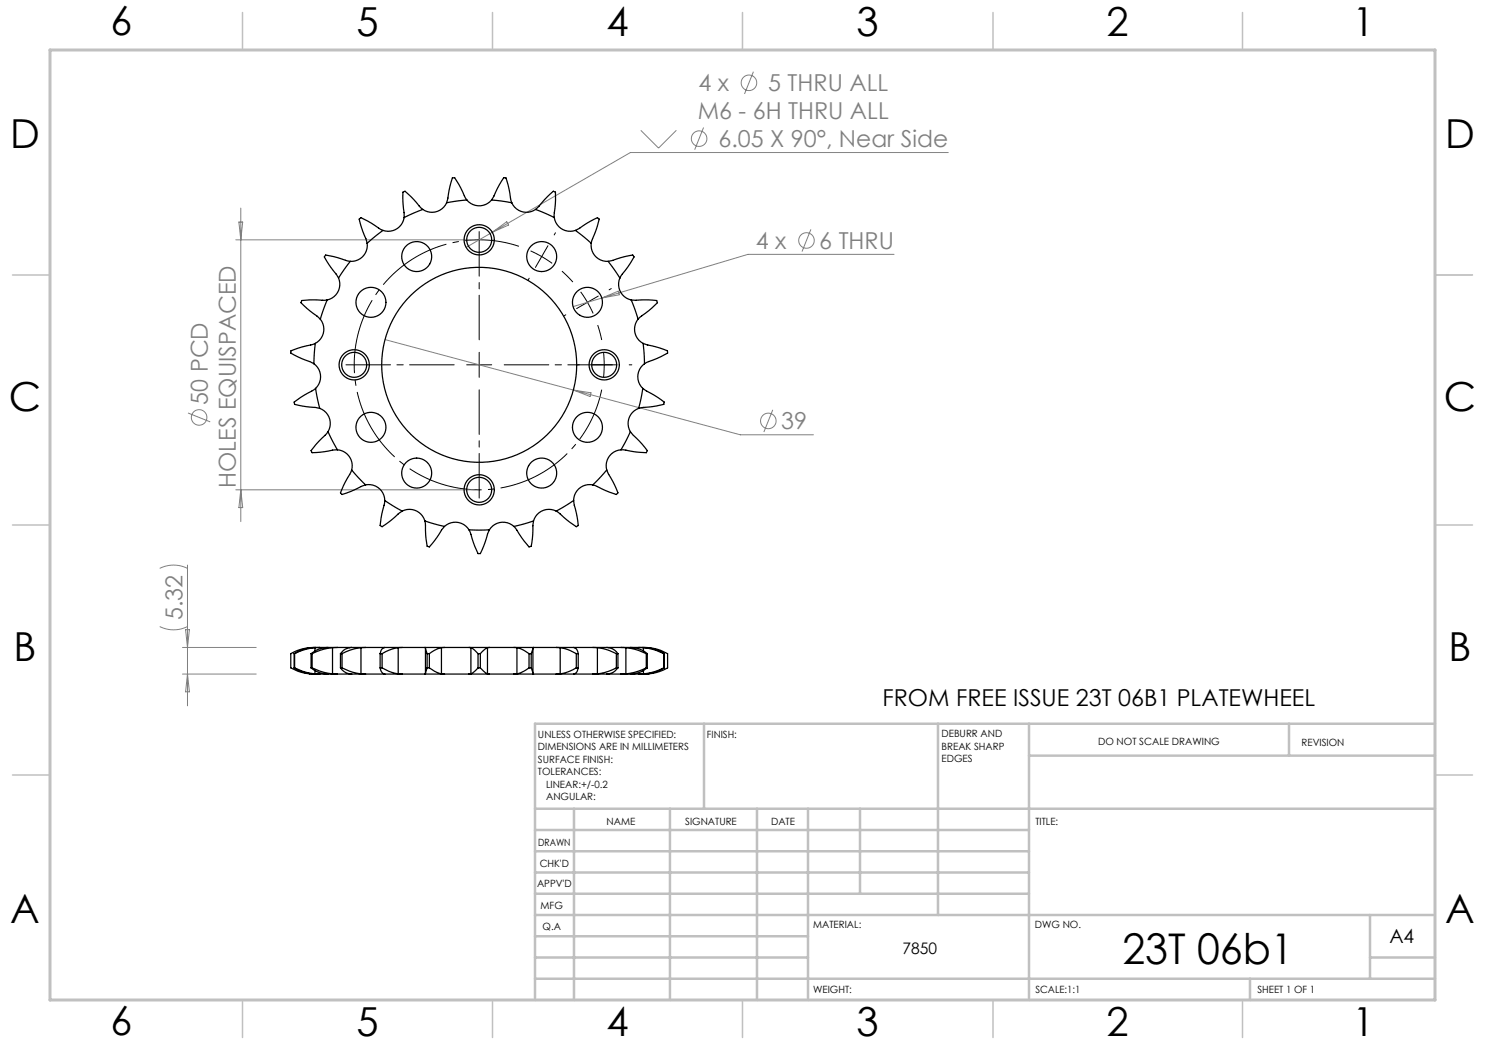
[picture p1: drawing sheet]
<svg xmlns="http://www.w3.org/2000/svg" width="297mm" height="210mm" viewBox="0 0 297 210" stroke-linecap="round" stroke-linejoin="round" font-family="sans-serif">
<g fill="none" stroke="#808080" stroke-width=".2">
<path d="M150.7 14.3l-1.8 4.5M128.2 26.1l3.5 3.5 3.6-3.5M140.7 25.5l-1.8 4.5M189.7 30.5h-63.6l-32.9 19M47.2 48h47.6M47.8 44.4h.7l-.3 3.6zM48.2 41.6v62.7M98.5 46.5l2.8-2.2 .4 .7zM120.4 59.6l3.3-1.4 .2 .8zM162.2 45.9l-1.8 4.4M178.8 50.9h-29.2l-35 10.4M77 67.9l37.7 10.1"/>
<path d="M114.7 78l33.4 9h14.6M114.7 78l3.5 .6-.2 .7zM37.6 82.6l4.4 1.8M47.2 98h47.6M48.2 98l.3 3.5h-.7zM154.6 82l-1.8 4.4M31.9 113.7a6.2 6.2 0 0 1 5.6 0M37.5 113v28.2M31.9 125.3a6.2 6.2 0 0 0 5.6 0M36.5 129.5h14.7M36.5 134.8h14.7M37.1 125.9h.8l-.4 3.6z"/>
<path d="M37.5 134.8l.4 3.6h-.8z"/>
<circle cx="149.8" cy="16.6" r="1.56"/>
<circle cx="139.8" cy="27.7" r="1.56"/>
<circle cx="161.3" cy="48.1" r="1.56"/>
<circle cx="39.8" cy="83.5" r="1.56"/>
<circle cx="153.7" cy="84.2" r="1.56"/>
</g>
<path d="M114.6 56.4l-2.2-2.2M117.5 60.5l-1.4-2.1M117.5 60.5l1.1 2.2M120.3 68l-.8-3M120.8 73l-.1-2.5M120.8 73l-.1 2.5" fill="none" stroke="#000" stroke-width=".2" stroke-dasharray="15.2 1.3 1.3 1.3" stroke-linecap="butt"/>
<path d="M103.8 49.3a25 25 0 0 0-32 16.7 25 25 0 0 0 18.1 31.2 25 25 0 0 0 30.4-19.3" fill="none" stroke="#000" stroke-width=".2" stroke-dasharray="15.2 1.3 1.3 1.3" stroke-dashoffset="4.3" stroke-linecap="butt"/>
<path d="M106.1 50.2l2.2 1.1 2.1 1.4M109.6 49.2l-2.5 4.3" fill="none" stroke="#000" stroke-width=".2"/>
<g fill="none" stroke="#000" stroke-width=".2" stroke-dasharray="15.2 1.3 1.3 1.3">
<path d="M105.8 55.6l-.2 .5M110.8 47l.3-.4M121.8 58l.5-.3M95.8 73v-2.5M95.8 73h-2.5M95.8 73v2.5M95.8 73h2.5M113.2 63l-.5 .2M115.8 73h-.5M117.5 60.5l2.2-1.3M117.5 60.5l-2.2 1.2M120.8 73h2.5"/>
<path d="M120.8 73h-2.5M125.8 73h.6"/>
</g>
<path d="M90.8 73h-21.6M95.8 68v-21.7M95.8 78v21.6M100.8 73h21.7" fill="none" stroke="#000" stroke-width=".2" stroke-dasharray="15.2 1.3 1.3 1.3" stroke-dashoffset="6.3"/>
<path d="M287 55h7.5M287 144.8v55.2h-187.2" fill="none" stroke="#c0c0c0" stroke-width=".2"/>
<g fill="none" stroke="#c0c0c0" stroke-width=".5">
<path d="M140.8 144.8v17M187.6 144.8v38.2M205.8 144.8v55.2M205.8 151.1h81.2M257.8 144.8v6.3M287 144.8h-180v55.2M107 161.8h180M107 178.8h98.8M107 174.5h98.8M107 170.3h98.8M107 166h98.8M114.8 161.8v38.2"/>
<path d="M134 161.8v38.2M151.4 161.8v38.2M161.6 161.8v38.2M172 161.8v17M107 195.8h180M107 191.5h54.6M107 187.3h54.6M107 183h180M250 195.8v4.2M274 191.5h13M274 183v12.8"/>
</g>
<g fill="none" stroke="#c0c0c0" stroke-width=".3">
<path d="M48.5 2.5v7.5M98.5 2.5v7.5M148.5 2.5v7.5M198.6 2.5v7.5M248.5 2.5v7.5M2.5 55h7.5M287 55h7.5M2.5 105h7.5M287 105h7.5M2.5 155h7.5M287 155h7.5M48.5 200v7.5"/>
<path d="M98.5 200v7.5M148.5 200v7.5M198.6 200v7.5M248.5 200v7.5"/>
</g>
<path d="M10 10h277v190h-277z" fill="none" stroke="#c0c0c0" stroke-width=".6"/>
<g fill="none" stroke="#000" stroke-width=".25">
<path d="M65.4 60l-1.3 3.8M65.4 60l-5.1 .1-.1 .3a12.5 12.5 0 0 0 3.2 2.8l.7 .6M67.7 55.6a3.2 3.2 0 0 1-2.3 4.4M70.1 52.3l-2.4 3.3M70.1 52.3l-5-1.3-.2 .3a12.6 12.6 0 0 0 2.4 3.6l.4 .7M73.4 48.7a3.2 3.2 0 0 1-3.3 3.6M76.6 46.1l-3.2 2.6M76.6 46.1l-4.4-2.6-.3 .3a12.5 12.5 0 0 0 1.3 4l.2 .9M80.8 43.5a3.2 3.2 0 0 1-4.2 2.6M84.6 41.9l-3.8 1.6M84.6 41.9l-3.6-3.7-.3 .2a12.5 12.5 0 0 0 .1 4.3v.8M89.3 40.6a3.2 3.2 0 0 1-4.7 1.3"/>
<path d="M93.4 40l-4.1 .6M93.4 40a3.2 3.2 0 0 0 4.9 0M93.4 40l-2.5-4.5-.3 .1a12.6 12.6 0 0 0-1 4.1l-.3 .9M98.3 40l4.1 .6M98.3 40l.5-.7a12.5 12.5 0 0 1 2.1-3.8l.3 .1 1.2 5M102.4 40.6a3.2 3.2 0 0 0 4.7 1.3M107.1 41.9l3.8 1.6M107.1 41.9l.6-.6a12.6 12.6 0 0 1 3.1-3l.3 .1-.2 5.1M110.9 43.5a3.2 3.2 0 0 0 4.2 2.6M115.1 46.1l3.1 2.6M115.1 46.1l.7-.4a12.5 12.5 0 0 1 3.8-2.1l.2 .2-1.6 4.9M118.2 48.7a3.2 3.2 0 0 0 3.4 3.6"/>
<path d="M121.6 52.3l2.4 3.3M121.6 52.3l.9-.2a12.6 12.6 0 0 1 4.1-1l.2 .3-2.8 4.2M124 55.6a3.2 3.2 0 0 0 2.2 4.4M126.2 60l1.4 3.8M126.2 60l.9 .1a12.5 12.5 0 0 1 4.3 .1l.1 .3-3.9 3.3M62.8 72.7a3.2 3.2 0 0 1 .3 5M63.1 68.7l-.3 4M63.1 68.7l-4.9 1.5v.3a12.5 12.5 0 0 0 3.8 1.8l.8 .4M63.1 77.7l.8 4M63.1 77.7l-4.3 2.7 .1 .4a12.5 12.5 0 0 0 4.2 .7l.8 .2M64.1 63.8a3.2 3.2 0 0 1-1 4.9M127.6 63.8a3.2 3.2 0 0 0 1 4.9"/>
<path d="M128.6 77.7l-.9 4M128.6 77.7l.6 .5a12.6 12.6 0 0 1 3.6 2.3v.4l-5.1 .8M128.6 68.7l.3 4M128.6 68.7l.8 .3a12.5 12.5 0 0 1 4.1 1.3v.3l-4.6 2.1M128.9 72.7a3.2 3.2 0 0 0-.3 5M63.9 81.7a3.2 3.2 0 0 1 1.7 4.6M65.6 86.3l1.9 3.7M65.6 86.3l-3.4 3.8 .2 .3a12.5 12.5 0 0 0 4.2-.4h.9M67.5 90a3.2 3.2 0 0 1 2.8 4M70.3 94l2.8 3M70.3 94l-2.2 4.6 .2 .2a12.5 12.5 0 0 0 4-1.5l.8-.3M73.1 97a3.2 3.2 0 0 1 3.9 3.1"/>
<path d="M118.6 97a3.2 3.2 0 0 0-3.9 3.1M121.3 94l-2.7 3M121.3 94l.4 .8a12.5 12.5 0 0 1 1.8 3.9l-.2 .2-4.7-1.9M124.2 90a3.2 3.2 0 0 0-2.9 4M126.1 86.3l-1.9 3.7M126.1 86.3l.5 .7a12.6 12.6 0 0 1 2.8 3.2l-.1 .3-5.1-.5M127.7 81.7a3.2 3.2 0 0 0-1.6 4.6M77 100.1l3.4 2.1M77 100.1l-1 5 .3 .2a12.6 12.6 0 0 0 3.4-2.6l.7-.5M80.4 102.2a3.2 3.2 0 0 1 4.6 2M85 104.2l3.9 1.1M85 104.2l.4 5.1 .4 .1a12.5 12.5 0 0 0 2.6-3.5l.5-.6"/>
<path d="M88.9 105.3a3.2 3.2 0 0 1 4.9 .7M93.8 106h4.1M93.8 106l1.8 4.7h.4a12.6 12.6 0 0 0 1.5-4l.4-.7M102.8 105.3a3.2 3.2 0 0 0-4.9 .7M106.7 104.2l-3.9 1.1M106.7 104.2l-.1 .8a12.5 12.5 0 0 1-.5 4.3l-.3 .1-3-4.1M111.2 102.2a3.2 3.2 0 0 0-4.5 2M114.7 100.1l-3.5 2.1M114.7 100.1l.1 .8a12.5 12.5 0 0 1 .8 4.3l-.3 .1-4.1-3.1M58.8 133.6h.1M58.8 133.6a9.5 9.5 0 0 0 5.1 1.2M58.8 130.7h.1"/>
<path d="M58.8 130.7v2.9M58.9 133.6a10.9 10.9 0 0 0 4.1 1.2M58.9 130.7v2.9M61.9 134.8h1.2M61.9 129.5l-2.3 .5-1.4 .7v2.9a9.1 9.1 0 0 0 3.7 1.2M61.9 129.5v.1M61.9 134.7v.1M62.2 133.6h.2M62.2 133.6l1.6 .9 1.8 .3M62.2 130.7h.2M62.2 130.7v2.9M62.4 133.6a11.4 11.4 0 0 0 4.1 1.2"/>
<path d="M62.4 130.7v2.9M63 134.8h.9M63 129.5l-2.5 .5-1.6 .7M63 129.5v.7M63 134.1v.7M63.1 129.5h-.8a7.9 7.9 0 0 0-3.5 1.2M63.1 129.5h.8M63.1 129.5h-1.2M63.9 129.5h-.9M63.9 129.5h1.7M63.9 134.8h1.7M65.6 134.8h1.9"/>
<path d="M65.6 129.5h-.6a5.1 5.1 0 0 0-2.8 1.2M65.6 129.5h1.9M66.5 134.8h1M66.5 129.5l-2.4 .5-1.7 .7M66.5 129.5v5.3M67.5 129.5h-1M67.5 129.5h2.8M67.5 134.8h2.8M68.1 130.7h.3M68.1 133.6h.3M68.1 133.6l1 .9 1.2 .3M68.1 130.7v2.9"/>
<path d="M68.4 133.6a10.4 10.4 0 0 0 3.8 1.2M68.4 130.7v2.9M70.3 129.5h-.4a2.71 2.71 0 0 0-1.8 1.2M70.3 129.5h2.8M70.3 134.8h2.8M72.2 134.8h.9M72.2 129.5l-2.2 .5-1.6 .7M72.2 129.5v5.3M73.1 129.5h-.9M73.1 129.5h3.9M73.1 134.8h3.9M76 133.6h.4"/>
<path d="M76 133.6l.4 .9 .6 .3M76 130.7h.4M76 130.7v2.9M76.4 133.6a8.4 8.4 0 0 0 3.2 1.2M76.4 130.7v2.9M77 134.8h3.4M77 129.5h-.2a1.27 1.27 0 0 0-.8 1.2M77 129.5h3.4M79.6 134.8h.8M79.6 129.5l-1.8 .5-1.4 .7M79.6 129.5v5.3M80.4 129.5h-.8"/>
<path d="M80.4 129.5h4.6M80.4 134.8h4.6M85 134.8h3.9M85 129.5h3.9M85 129.5h.1M85.1 129.5h.1M85.1 134.8h-.1M85.4 130.7h.5M85.4 133.6h.5M85.4 130.7l-.3-1.1v5.1l.3-1.1M85.4 130.7v2.9M85.9 133.6a5.9 5.9 0 0 0 2.4 1.2"/>
<path d="M85.9 130.7v2.9M88.3 129.5l-1.4 .5-1 .7M88.3 134.8h.6M88.3 129.5v5.3M88.9 129.5h-.6M88.9 134.8h4.9M88.9 129.5h4.9M93.8 134.8h4.1M93.8 129.5h.4M93.8 129.5h4.1M94.2 134.8h-.4M94.2 129.5l1.4 1.2"/>
<path d="M94.2 129.5v5.3M95.6 133.6h.5M95.6 133.6l-1.4 1.2M95.6 130.7h.5M95.6 130.7v2.9M96.1 133.6l1.4 1.2M96.1 130.7v2.9M97.5 134.8h.4M97.5 129.5l-1.4 1.2M97.5 129.5v5.3M97.9 129.5h-.4M97.9 134.8h4.9"/>
<path d="M97.9 129.5h4.9M102.8 134.8h3.9M102.8 129.5h.6M102.8 129.5h3.9M103.4 134.8h-.6M103.4 129.5a5.9 5.9 0 0 1 2.4 1.2M103.4 129.5v5.3M105.8 133.6h.4M105.8 133.6l-1.1 .7-1.3 .5M105.8 130.7h.4M105.8 130.7v2.9M106.2 130.7l.4-1.1v5.1l-.4-1.1"/>
<path d="M106.2 130.7v2.9M106.6 134.8h.1M106.7 129.5h-.1M106.7 129.5h4.5M106.7 134.8h4.5M111.2 134.8h3.5M111.2 129.5h.8M111.2 129.5h3.5M112 134.8h-.8M112 129.5a8.4 8.4 0 0 1 3.3 1.2M112 129.5v5.3M114.7 129.5l.6 .3 .4 .9"/>
<path d="M114.7 129.5h3.9M114.7 134.8h3.9M115.3 133.6h.4M115.3 133.6l-1.4 .7-1.9 .5M115.3 130.7h.4M115.3 130.7v2.9M115.7 133.6a1.18 1.18 0 0 1-1 1.2M115.7 130.7v2.9M118.6 129.5h.9M118.6 134.8h2.7M118.6 129.5h2.7M119.5 134.8h-.9"/>
<path d="M119.5 129.5a10.4 10.4 0 0 1 3.8 1.2M119.5 129.5v5.3M121.3 129.5l1.3 .3 1 .9M121.3 129.5h2.9M121.3 134.8h2.9M123.3 133.6h.3M123.3 133.6l-1.6 .7-2.2 .5M123.3 130.7h.3M123.3 130.7v2.9M123.6 133.6a2.75 2.75 0 0 1-2.3 1.2M123.6 130.7v2.9M124.2 129.5h1"/>
<path d="M124.2 134.8h1.9M124.2 129.5h1.9M125.2 134.8h-1M125.2 129.5a11.4 11.4 0 0 1 4.1 1.2M125.2 129.5v5.3M126.1 129.5l1.8 .3 1.6 .9M126.1 129.5h1.6M126.1 134.8h1.6M127.7 129.5h1M127.7 129.5h.9M127.7 134.8h.9M128.5 129.5h1.3"/>
<path d="M128.6 129.5l2.2 .3 2 .9M128.7 134.8h-1M128.7 129.5a10.9 10.9 0 0 1 4.1 1.2M128.7 129.5v.7M128.7 134.1v.7M129.3 133.6l-1.7 .7-2.4 .5M129.3 133.6h.2M129.3 130.7h.2M129.3 130.7v2.9M129.5 133.6a5.3 5.3 0 0 1-3.4 1.2M129.5 130.7v2.9M129.8 134.8h-1.3"/>
<path d="M129.8 129.5a9.1 9.1 0 0 1 3.7 1.2v2.9l-1.5 .7-2.2 .5M129.8 129.5v.1M129.8 134.7v.1M132.8 130.7h.1M132.8 133.6h.1M132.8 133.6l-1.7 .7-2.4 .5M132.8 130.7v2.9M132.8 133.6a8 8 0 0 1-4.2 1.2"/>
<circle cx="83.3" cy="51.3" r="3"/>
<circle cx="95.8" cy="48" r="3"/>
<circle cx="95.8" cy="48" r="2.5"/>
<circle cx="108.3" cy="51.3" r="3"/>
<circle cx="70.8" cy="73" r="3"/>
<circle cx="70.8" cy="73" r="2.5"/>
<circle cx="74.2" cy="60.5" r="3"/>
<circle cx="95.8" cy="73" r="19.5"/>
<circle cx="117.5" cy="60.5" r="3"/>
<circle cx="120.8" cy="73" r="3"/>
<circle cx="120.8" cy="73" r="2.5"/>
<circle cx="74.2" cy="85.5" r="3"/>
<circle cx="83.3" cy="94.6" r="3"/>
<circle cx="95.8" cy="98" r="3"/>
<circle cx="95.8" cy="98" r="2.5"/>
<circle cx="108.3" cy="94.6" r="3"/>
<circle cx="117.5" cy="85.5" r="3"/>
</g>
<text font-size="8.5" x="224.5" y="192.7">23T 06b1</text>
<g font-size="8">
<text x="22.1" y="7.1">6</text>
<text x="71.3" y="7.1">5</text>
<text x="121.3" y="7.1">4</text>
<text x="171.3" y="7.1">3</text>
<text x="221.3" y="7.1">2</text>
<text x="270.5" y="7.1">1</text>
<text x="2" y="29.7">D</text>
<text x="289" y="29.7">D</text>
<text x="1.8" y="82.2">C</text>
<text x="288.8" y="82.2">C</text>
<text x="2.7" y="132.2">B</text>
<text x="289.7" y="132.2">B</text>
<text x="2" y="184.6">A</text>
<text x="289" y="184.6">A</text>
<text x="22.1" y="207.1">6</text>
<text x="71.3" y="207.1">5</text>
<text x="121.3" y="207.1">4</text>
<text x="171.3" y="207.1">3</text>
<text x="221.3" y="207.1">2</text>
<text x="270.5" y="207.1">1</text>
</g>
<g font-size="4.7" fill="#808080">
<text x="139.6" y="23.9">M6 - 6H THRU ALL</text>
<text x="139.7" y="18.3">4 x</text>
<text x="153.7" y="18.3">5 THRU ALL</text>
<text x="143.7" y="29.4">6.05 X 90°, Near Side</text>
<text x="151.2" y="49.8">4 x</text>
<text x="163.9" y="49.8">6 THRU</text>
<text x="41.5" y="80.9" transform="rotate(-90 41.5 80.9)">50 PCD</text>
<text x="156.2" y="85.9">39</text>
<text x="47.1" y="97.6" transform="rotate(-90 47.1 97.6)">HOLES EQUISPACED</text>
<text x="36.5" y="124" transform="rotate(-90 36.5 124)">5.32</text>
</g>
<text font-size="4.7" x="176.5" y="141.2">FROM FREE ISSUE 23T 06B1 PLATEWHEEL</text>
<text font-size="3.9" x="277.9" y="188.5">A4</text>
<text font-size="3.2" x="180.5" y="190.9">7850</text>
<g font-size="2">
<text x="107.6" y="147.6">UNLESS OTHERWISE SPECIFIED:</text>
<text x="141.4" y="147.6">FINISH:</text>
<text x="188.3" y="147.5">DEBURR AND</text>
<text x="188.3" y="150">BREAK SHARP</text>
<text x="219.6" y="149">DO NOT SCALE DRAWING</text>
<text x="260.3" y="149.2">REVISION</text>
<text x="107.6" y="150.1">DIMENSIONS ARE IN MILLIMETERS</text>
<text x="107.6" y="152.6">SURFACE FINISH:</text>
<text x="107.6" y="155.1">TOLERANCES:</text>
<text x="188.3" y="152.5">EDGES</text>
<text x="109.2" y="157.6">LINEAR:+/-0.2</text>
<text x="109.2" y="160.1">ANGULAR:</text>
<text x="121.3" y="165">NAME</text>
<text x="137" y="164.9">SIGNATURE</text>
<text x="154.2" y="164.9">DATE</text>
<text x="207.1" y="164.9">TITLE:</text>
<text x="107.6" y="169.1">DRAWN</text>
<text x="107.9" y="173.3">CHK'D</text>
<text x="107.4" y="177.4">APPV'D</text>
<text x="108.1" y="181.8">MFG</text>
<text x="108.5" y="186">Q.A</text>
<text x="162.6" y="185.5">MATERIAL:</text>
<text x="207" y="185.5">DWG NO.</text>
<text x="162.6" y="198.5">WEIGHT:</text>
<text x="207.1" y="198.6">SCALE:1:1</text>
<text x="251.5" y="198.6">SHEET 1 OF 1</text>
</g>
</svg>
